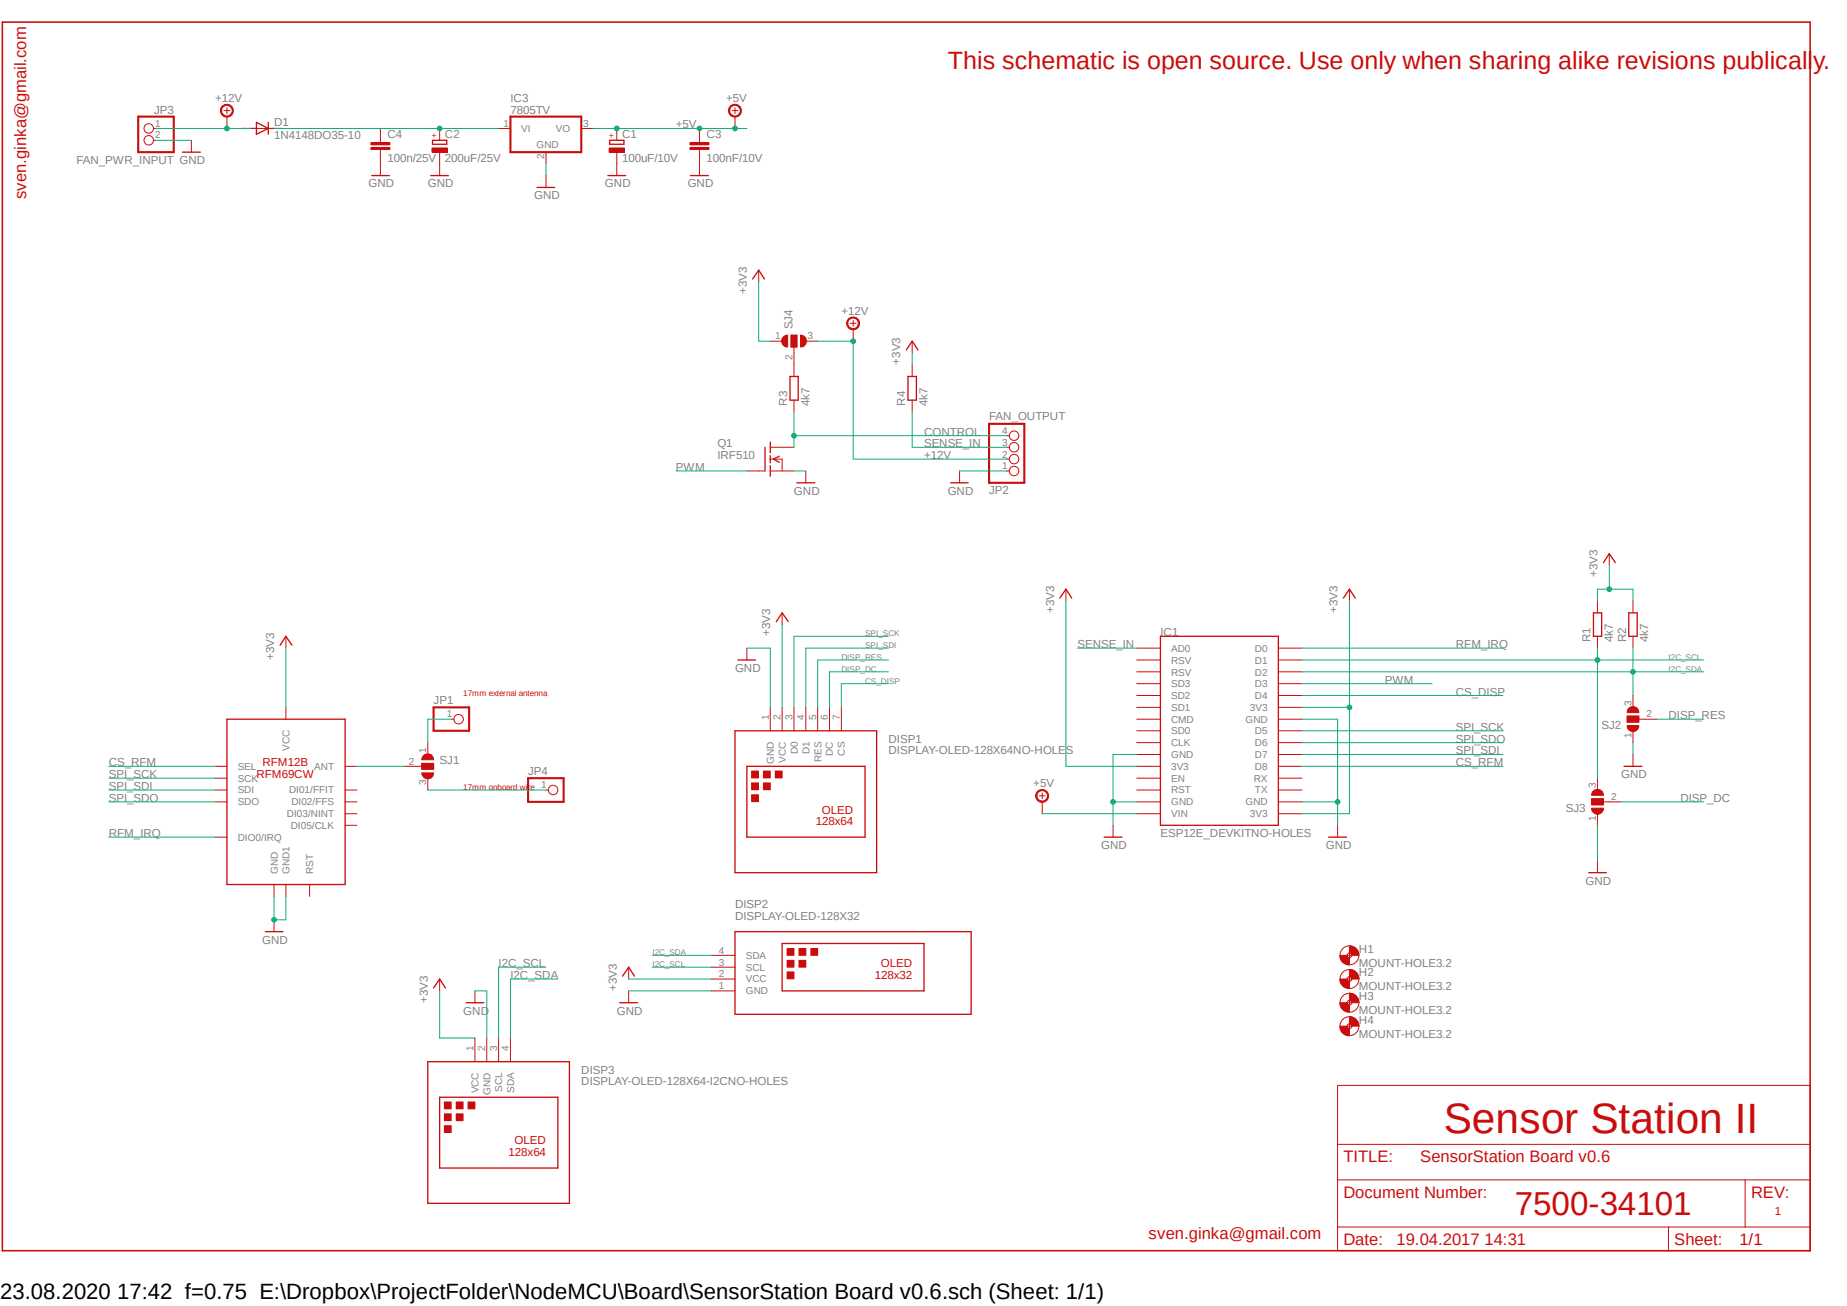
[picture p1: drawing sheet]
<svg xmlns="http://www.w3.org/2000/svg" width="297mm" height="210mm" viewBox="0 0 297 210" stroke-linecap="round" stroke-linejoin="round" font-family="sans-serif">
<path d="M0 3.3l297.1 198.2M297.1 3.3l-297.1 198.2" fill="none" stroke="#fff" stroke-width=".16"/>
<path d="M.4 3.6h290.7v197.5h-290.7z" fill="none" stroke="#c90d0c" stroke-width=".25"/>
<g fill="none" stroke="#c90d0c" stroke-width=".16">
<path d="M46 113.7v2M182.8 104.2h3.8M182.8 106.1h3.8M182.8 108h3.8M182.8 109.9h3.8M182.8 111.8h3.8M182.8 113.7h3.8M182.8 115.7h3.8M182.8 117.5h3.8M182.8 119.4h3.8M205.6 104.2h3.8M205.6 106.1h3.8"/>
<path d="M205.6 108h3.8M205.6 109.9h3.8M205.6 111.8h3.8M205.6 113.7h3.8M205.6 115.7h3.8M205.6 117.5h3.8M205.6 119.4h3.8M34.6 123.2h1.9M34.6 125.1h1.9M34.6 127h1.9M34.6 128.9h1.9M34.6 134.6h1.9"/>
<path d="M55.5 123.2h1.9M55.5 127h1.9M55.5 128.9h1.9M55.5 130.9h1.9M55.5 132.7h1.9M182.8 121.3h3.8M182.8 123.2h3.8M182.8 125.1h3.8M182.8 127h3.8M182.8 128.9h3.8M182.8 130.9h3.8M205.6 121.3h3.8"/>
<path d="M205.6 123.2h3.8M205.6 125.1h3.8M205.6 127h3.8M205.6 128.9h3.8M205.6 130.9h3.8M44.1 142.2v1.9M46 142.2v1.9M49.8 142.2v1.9M215.1 174.5h76v26.6h-76zM215.1 189.7h76M215.1 197.3h76M215.1 184h76"/>
<path d="M268.3 197.3v3.8M280.6 189.7v7.6"/>
</g>
<path d="M36.5 115.7h19v26.5h-19zM186.6 102.3h19v30.4h-19z" fill="none" stroke="#c90d0c" stroke-width=".21"/>
<path d="M67.8 124.3h1.9a.95 .95 0 0 1-.9 .9 .95 .95 0 0 1-1-.9z" fill-rule="evenodd" fill="#c90d0c"/>
<path d="M67.8 124.3h1.9a.95 .95 0 0 1-.9 .9 .95 .95 0 0 1-1-.9z" fill="none" stroke="#c90d0c" stroke-width=".16"/>
<path d="M68.2 121.4a.93 .93 0 0 1 1-.1 .93 .93 0 0 1 .5 .9h-1.9l.2-.5z" fill-rule="evenodd" fill="#c90d0c"/>
<path d="M66.9 123.2h.9M67.8 122.8h1.9v.9h-1.9zM68.2 121.4a.93 .93 0 0 1 1-.1 .93 .93 0 0 1 .5 .9h-1.9l.2-.5z" fill="none" stroke="#c90d0c" stroke-width=".16"/>
<path d="M67.9 122.8h1.8v.9h-1.8z" fill-rule="evenodd" fill="#c90d0c"/>
<g fill="none" stroke="#c90d0c" stroke-width=".16">
<path d="M68.8 119.4v1.9M72.6 115.7h.4M123.9 113.7v3.8M125.8 113.7v3.8M127.7 113.7v3.8M129.6 113.7v3.8M131.5 113.7v3.8M133.4 113.7v3.8M135.3 113.7v3.8M65 123.2h1.9M67.9 122.8h1.8v.9h-1.8zM68.8 125.1v1.9"/>
<circle cx="73.7" cy="115.7" r=".76"/>
</g>
<path d="M69.7 113.7h5.7v3.8h-5.7z" fill="none" stroke="#c90d0c" stroke-width=".34"/>
<path d="M118.2 117.5h22.8v22.8h-22.8zM120.1 123.2h19v11.4h-19z" fill="none" stroke="#c90d0c" stroke-width=".21"/>
<path d="M120.9 124h1.1v1.1h-1.1z" fill-rule="evenodd" fill="#c90d0c"/>
<path d="M120.9 124h1.1v1.1h-1.1z" fill="none" stroke="#c90d0c" stroke-width=".16"/>
<path d="M122.8 124h1.1v1.1h-1.1z" fill-rule="evenodd" fill="#c90d0c"/>
<path d="M122.8 124h1.1v1.1h-1.1z" fill="none" stroke="#c90d0c" stroke-width=".16"/>
<path d="M120.9 125.9h1.1v1.1h-1.1z" fill-rule="evenodd" fill="#c90d0c"/>
<path d="M120.9 125.9h1.1v1.1h-1.1z" fill="none" stroke="#c90d0c" stroke-width=".16"/>
<path d="M124.7 124h1.1v1.1h-1.1z" fill-rule="evenodd" fill="#c90d0c"/>
<path d="M124.7 124h1.1v1.1h-1.1z" fill="none" stroke="#c90d0c" stroke-width=".16"/>
<path d="M120.9 127.8h1.1v1.1h-1.1z" fill-rule="evenodd" fill="#c90d0c"/>
<path d="M120.9 127.8h1.1v1.1h-1.1z" fill="none" stroke="#c90d0c" stroke-width=".16"/>
<path d="M122.8 125.9h1.1v1.1h-1.1z" fill-rule="evenodd" fill="#c90d0c"/>
<path d="M122.8 125.9h1.1v1.1h-1.1zM114.4 159.3h3.8M114.4 157.4h3.8M114.4 153.6h3.8M114.4 155.5h3.8" fill="none" stroke="#c90d0c" stroke-width=".16"/>
<path d="M118.2 149.8h38v13.3h-38zM125.8 151.7h22.8v7.6h-22.8z" fill="none" stroke="#c90d0c" stroke-width=".21"/>
<path d="M126.6 152.5h1.1v1.1h-1.1z" fill-rule="evenodd" fill="#c90d0c"/>
<path d="M126.6 152.5h1.1v1.1h-1.1z" fill="none" stroke="#c90d0c" stroke-width=".16"/>
<path d="M128.5 152.5h1.1v1.1h-1.1z" fill-rule="evenodd" fill="#c90d0c"/>
<path d="M128.5 152.5h1.1v1.1h-1.1z" fill="none" stroke="#c90d0c" stroke-width=".16"/>
<path d="M126.6 154.4h1.1v1.1h-1.1z" fill-rule="evenodd" fill="#c90d0c"/>
<path d="M126.6 154.4h1.1v1.1h-1.1z" fill="none" stroke="#c90d0c" stroke-width=".16"/>
<path d="M130.4 152.5h1.1v1.1h-1.1z" fill-rule="evenodd" fill="#c90d0c"/>
<path d="M130.4 152.5h1.1v1.1h-1.1z" fill="none" stroke="#c90d0c" stroke-width=".16"/>
<path d="M126.6 156.3h1.1v1.1h-1.1z" fill-rule="evenodd" fill="#c90d0c"/>
<path d="M126.6 156.3h1.1v1.1h-1.1z" fill="none" stroke="#c90d0c" stroke-width=".16"/>
<path d="M128.5 154.4h1.1v1.1h-1.1z" fill-rule="evenodd" fill="#c90d0c"/>
<path d="M256.9 96.6v2M262.6 96.6v2M256.9 102.3v1.9M262.6 102.3v1.9M128.5 154.4h1.1v1.1h-1.1z" fill="none" stroke="#c90d0c" stroke-width=".16"/>
<path d="M256.2 98.6h1.4v3.7h-1.4zM261.9 98.6h1.4v3.7h-1.4z" fill="none" stroke="#c90d0c" stroke-width=".21"/>
<path d="M217 152.1a1.52 1.52 0 0 1 1.5 1.5h-1.1l-.1-.1-.3-.3z" fill-rule="evenodd" fill="#c90d0c"/>
<path d="M217 152.1a1.52 1.52 0 0 1 1.5 1.5h-1.1l-.1-.1-.3-.3z" fill="none" stroke="#c90d0c" stroke-width=".16"/>
<path d="M215.5 153.6h1.1l.1 .2 .3 .2v1.2a1.45 1.45 0 0 1-1.5-1.6z" fill-rule="evenodd" fill="#c90d0c"/>
<g fill="none" stroke="#c90d0c" stroke-width=".16">
<path d="M215.5 153.6h1.1l.1 .2 .3 .2v1.2a1.45 1.45 0 0 1-1.5-1.6zM216.6 153.6h.8M217 153.2v.8"/>
<circle cx="217" cy="153.6" r="1.53"/>
<circle cx="217" cy="153.6" r=".38"/>
</g>
<path d="M217 155.9a1.52 1.52 0 0 1 1.5 1.5h-1.1l-.1-.2-.3-.1z" fill-rule="evenodd" fill="#c90d0c"/>
<path d="M217 155.9a1.52 1.52 0 0 1 1.5 1.5h-1.1l-.1-.2-.3-.1z" fill="none" stroke="#c90d0c" stroke-width=".16"/>
<path d="M215.5 157.4h1.1l.2 .4h.2v1.2a1.45 1.45 0 0 1-1.5-1.6z" fill-rule="evenodd" fill="#c90d0c"/>
<g fill="none" stroke="#c90d0c" stroke-width=".16">
<path d="M215.5 157.4h1.1l.2 .4h.2v1.2a1.45 1.45 0 0 1-1.5-1.6zM216.6 157.4h.8M217 157.1v.7"/>
<circle cx="217" cy="157.4" r="1.53"/>
<circle cx="217" cy="157.4" r=".38"/>
</g>
<path d="M217 159.7a1.52 1.52 0 0 1 1.5 1.5h-1.1l-.1-.2-.3-.1z" fill-rule="evenodd" fill="#c90d0c"/>
<path d="M217 159.7a1.52 1.52 0 0 1 1.5 1.5h-1.1l-.1-.2-.3-.1z" fill="none" stroke="#c90d0c" stroke-width=".16"/>
<path d="M215.5 161.2h1.1l.2 .3 .2 .1v1.1a1.45 1.45 0 0 1-1.5-1.5z" fill-rule="evenodd" fill="#c90d0c"/>
<g fill="none" stroke="#c90d0c" stroke-width=".16">
<path d="M215.5 161.2h1.1l.2 .3 .2 .1v1.1a1.45 1.45 0 0 1-1.5-1.5zM216.6 161.2h.8M217 160.9v.7"/>
<circle cx="217" cy="161.2" r="1.53"/>
<circle cx="217" cy="161.2" r=".38"/>
</g>
<path d="M217 163.5a1.6 1.6 0 0 1 1.5 1.5h-1.1l-.1-.2-.3-.2z" fill-rule="evenodd" fill="#c90d0c"/>
<path d="M217 163.5a1.6 1.6 0 0 1 1.5 1.5h-1.1l-.1-.2-.3-.2z" fill="none" stroke="#c90d0c" stroke-width=".16"/>
<path d="M215.5 165h1.1l.1 .2 .3 .2v1.1a1.45 1.45 0 0 1-1.5-1.5z" fill-rule="evenodd" fill="#c90d0c"/>
<g fill="none" stroke="#c90d0c" stroke-width=".16">
<path d="M215.5 165h1.1l.1 .2 .3 .2v1.1a1.45 1.45 0 0 1-1.5-1.5zM216.6 165h.8M217 164.6v.8"/>
<circle cx="217" cy="165" r="1.53"/>
<circle cx="217" cy="165" r=".38"/>
</g>
<path d="M261.8 114a.94 .94 0 0 1 1.1-.4 .94 .94 0 0 1 .6 1h-1.8z" fill-rule="evenodd" fill="#c90d0c"/>
<path d="M261.8 114a.94 .94 0 0 1 1.1-.4 .94 .94 0 0 1 .6 1h-1.8z" fill="none" stroke="#c90d0c" stroke-width=".16"/>
<path d="M261.7 116.7h1.8a.93 .93 0 0 1-.9 1 .93 .93 0 0 1-.9-1z" fill-rule="evenodd" fill="#c90d0c"/>
<path d="M261.7 116.7h1.8a.93 .93 0 0 1-.9 1 .93 .93 0 0 1-.9-1zM261.7 115.1h1.8v1h-1.8zM263.5 115.7h1" fill="none" stroke="#c90d0c" stroke-width=".16"/>
<path d="M261.7 115.2h1.8v.9h-1.8z" fill-rule="evenodd" fill="#c90d0c"/>
<path d="M261.7 115.2h1.8v.9h-1.8zM262.6 111.8v1.9M262.6 117.5v1.9M264.5 115.7h1.9" fill="none" stroke="#c90d0c" stroke-width=".16"/>
<path d="M256.1 127.3a.98 .98 0 0 1 1.1-.3 .98 .98 0 0 1 .7 .9h-2z" fill-rule="evenodd" fill="#c90d0c"/>
<path d="M256.1 127.3a.98 .98 0 0 1 1.1-.3 .98 .98 0 0 1 .7 .9h-2z" fill="none" stroke="#c90d0c" stroke-width=".16"/>
<path d="M255.9 130h2a.95 .95 0 0 1-1 1 .95 .95 0 0 1-1-1z" fill-rule="evenodd" fill="#c90d0c"/>
<path d="M255.9 128.4h2v1h-2zM255.9 130h2a.95 .95 0 0 1-1 1 .95 .95 0 0 1-1-1zM257.9 128.9h.9" fill="none" stroke="#c90d0c" stroke-width=".16"/>
<path d="M255.9 128.5h1.9v.9h-1.9z" fill-rule="evenodd" fill="#c90d0c"/>
<g fill="none" stroke="#c90d0c" stroke-width=".16">
<path d="M127.7 58.6v1.9M120.1 75.7h2.9M123.9 75.7h3.8M123.9 73.8h1.9v1.9M123.9 71.9h3.8M127.7 64.3v2M161.9 75.7h.4M161.9 73.8h.4M161.9 71.9h.4M161.9 70.1h.4M255.9 128.5h1.9v.9h-1.9zM256.9 125.1v1.9"/>
<path d="M256.9 130.9v1.8M258.8 128.9h1.9"/>
<circle cx="163.1" cy="70.1" r=".76"/>
<circle cx="163.1" cy="75.7" r=".76"/>
<circle cx="163.1" cy="73.8" r=".76"/>
<circle cx="163.1" cy="71.9" r=".76"/>
</g>
<path d="M123 71.9v3.8M123.9 71.1v1.7M123.9 73.3v1.1M123.9 74.9v1.7M125.3 73.4l-.9 .4 .9 .5M127 60.5h1.4v3.8h-1.4z" fill="none" stroke="#c90d0c" stroke-width=".21"/>
<path d="M159 68.2h5.7v9.4h-5.7z" fill="none" stroke="#c90d0c" stroke-width=".34"/>
<path d="M128.7 53.9a.95 .95 0 0 1 1 .9 .95 .95 0 0 1-1 1z" fill-rule="evenodd" fill="#c90d0c"/>
<path d="M128.7 53.9a.95 .95 0 0 1 1 .9 .95 .95 0 0 1-1 1z" fill="none" stroke="#c90d0c" stroke-width=".16"/>
<path d="M125.9 54.3l.2-.2 .6-.2v1.9a.95 .95 0 0 1-.8-1.5z" fill-rule="evenodd" fill="#c90d0c"/>
<path d="M125.9 54.3l.2-.2 .6-.2v1.9a.95 .95 0 0 1-.8-1.5zM127.2 53.9h.9v1.9h-.9zM127.7 55.8v.9" fill="none" stroke="#c90d0c" stroke-width=".16"/>
<path d="M127.2 53.9h.9v1.9h-.9z" fill-rule="evenodd" fill="#c90d0c"/>
<g fill="none" stroke="#c90d0c" stroke-width=".16">
<path d="M24.7 20.7h.4M24.7 22.6h.4M80.2 20.7h1.9M87.8 24.5v1.8M93.5 20.7h1.9M123.9 54.9h1.9M127.2 53.9h.9v1.9h-.9zM127.7 56.7v1.9M129.6 54.9h1.9M146.7 58.6v1.9M146.7 64.3v2"/>
<circle cx="23.9" cy="20.7" r=".76"/>
<circle cx="23.9" cy="22.6" r=".76"/>
</g>
<path d="M98 22.6h2.3v.6h-2.3zM146 60.5h1.4v3.8h-1.4z" fill="none" stroke="#c90d0c" stroke-width=".21"/>
<path d="M22.2 18.8h5.7v5.7h-5.7zM82.1 18.8h11.4v5.7h-11.4z" fill="none" stroke="#c90d0c" stroke-width=".34"/>
<path d="M98 23.8h2.4v.7h-2.4z" fill-rule="evenodd" fill="#c90d0c"/>
<path d="M98 23.8h2.4v.7h-2.4zM99.2 20.7v1.9M99.2 24.5v1.8" fill="none" stroke="#c90d0c" stroke-width=".16"/>
<path d="M69.6 22.6h2.2v.6h-2.2z" fill="none" stroke="#c90d0c" stroke-width=".21"/>
<path d="M69.5 23.8h2.4v.7h-2.4z" fill-rule="evenodd" fill="#c90d0c"/>
<g fill="none" stroke="#c90d0c" stroke-width=".16">
<path d="M117.7 17.8h1M118.2 17.3v1M30.8 22.6v1.9M40.3 20.7h3.8M59.6 23.7h3.1v.3h-3.1zM59.6 22.9h3.1v.4h-3.1zM61.2 20.7v2.2M61.2 24.1v4.1M69.5 23.8h2.4v.7h-2.4zM70.7 20.7v1.9M70.7 24.5v3.7M87.8 28.2v1.9"/>
<path d="M99.2 26.3v1.9M111 23.7h3v.3h-3zM111 22.9h3v.4h-3zM112.5 20.7v2.2M112.5 24.1v4.1M129.6 75.7v1.9M154.3 75.7v1.9M215.1 132.7v1.9M256.9 138.4v1.9M262.6 121.3v1.9M44.1 147.9v1.9M101.1 159.3v1.9"/>
</g>
<g fill="none" stroke="#c90d0c" stroke-width=".21">
<path d="M41.2 19.7l1.9 1-1.9 .9zM43.1 19.7v1.9M29.3 24.5h2.9M59.8 28.2h2.8M69.3 28.2h2.8M86.4 30.1h2.8M97.7 28.2h2.9M111 28.2h2.9M128.1 77.6h2.9M152.9 77.6h2.8M213.7 134.6h2.8M261.2 123.2h2.8"/>
<path d="M42.7 149.8h2.8M255.5 140.3h2.8M99.7 161.2h2.8"/>
</g>
<path d="M59.6 23.9h3.1M59.6 23.1h3.1M111 23.9h3M111 23.1h3" fill="none" stroke="#c90d0c" stroke-width=".34"/>
<path d="M117.5 17a1.05 1.05 0 0 1 1.6 .3 1.05 1.05 0 0 1-.7 1.5 1.05 1.05 0 0 1-1.3-1h.2a.84 .84 0 0 1 1.1-.8 .84 .84 0 0 1 .5 1.2 .84 .84 0 0 1-1.3 .2l-.2-.2-.1-.4h-.2l.1-.4z" fill-rule="evenodd" fill="#c90d0c"/>
<path d="M117.5 17a1.05 1.05 0 0 1 1.6 .3 1.05 1.05 0 0 1-.7 1.5 1.05 1.05 0 0 1-1.3-1h.2a.84 .84 0 0 1 1.1-.8 .84 .84 0 0 1 .5 1.2 .84 .84 0 0 1-1.3 .2l-.2-.2-.1-.4h-.2l.1-.4zM118.2 18.8v1.9M167.1 128h1M167.6 127.5v.9" fill="none" stroke="#c90d0c" stroke-width=".16"/>
<path d="M166.9 127.2a1.05 1.05 0 0 1 1.6 .3 1.05 1.05 0 0 1-.7 1.5 1.05 1.05 0 0 1-1.3-1h.3a.86 .86 0 0 1 1.2-.7 .86 .86 0 0 1 .2 1.4 .86 .86 0 0 1-1.4-.4v-.3h-.3l.1-.4z" fill-rule="evenodd" fill="#c90d0c"/>
<path d="M36 17.8h1M36.5 17.3v1M166.9 127.2a1.05 1.05 0 0 1 1.6 .3 1.05 1.05 0 0 1-.7 1.5 1.05 1.05 0 0 1-1.3-1h.3a.86 .86 0 0 1 1.2-.7 .86 .86 0 0 1 .2 1.4 .86 .86 0 0 1-1.4-.4v-.3h-.3l.1-.4zM167.6 128.9v2" fill="none" stroke="#c90d0c" stroke-width=".16"/>
<path d="M35.8 17a1.05 1.05 0 0 1 1.6 .3 1.05 1.05 0 0 1-.7 1.5 1.05 1.05 0 0 1-1.3-1h.2a.84 .84 0 0 1 1.1-.8 .84 .84 0 0 1 .5 1.2 .84 .84 0 0 1-1.3 .2l-.2-.2-.1-.4h-.2l.1-.4z" fill-rule="evenodd" fill="#c90d0c"/>
<path d="M35.8 17a1.05 1.05 0 0 1 1.6 .3 1.05 1.05 0 0 1-.7 1.5 1.05 1.05 0 0 1-1.3-1h.2a.84 .84 0 0 1 1.1-.8 .84 .84 0 0 1 .5 1.2 .84 .84 0 0 1-1.3 .2l-.2-.2-.1-.4h-.2l.1-.4zM36.5 18.8v1.9M122 43.4v1.9M136.7 52h1M137.2 51.5v1M146.7 54.9v1.8M125.8 98.6v1.9M46 102.3v1.9M120.1 104.2v1.9M101.1 155.5v1.9" fill="none" stroke="#c90d0c" stroke-width=".16"/>
<path d="M121 44.9l1-1.5 .9 1.5M145.8 56.3l.9-1.4 .9 1.4M124.8 99.9l1-1.3 .9 1.3M45 103.8l1-1.5 .9 1.5M118.7 106.1h2.8M100.1 157l1-1.5 .9 1.5" fill="none" stroke="#c90d0c" stroke-width=".21"/>
<path d="M136.5 51.2a1.05 1.05 0 0 1 1.6 .3 1.05 1.05 0 0 1-.7 1.5 1.05 1.05 0 0 1-1.3-1h.2a.85 .85 0 0 1 1.2-.8 .85 .85 0 0 1 .3 1.3 .85 .85 0 0 1-1.4-.2l-.1-.3h-.2l.1-.4z" fill-rule="evenodd" fill="#c90d0c"/>
<g fill="none" stroke="#c90d0c" stroke-width=".16">
<path d="M136.5 51.2a1.05 1.05 0 0 1 1.6 .3 1.05 1.05 0 0 1-.7 1.5 1.05 1.05 0 0 1-1.3-1h.2a.85 .85 0 0 1 1.2-.8 .85 .85 0 0 1 .3 1.3 .85 .85 0 0 1-1.4-.2l-.1-.3h-.2l.1-.4zM137.2 53v1.9M171.4 94.7v1.9M217 94.7v1.9M258.8 89v1.9M87.8 127h.4M179 132.7v1.9M76.4 166.9v3.8M78.3 166.9v3.8M80.2 166.9v3.8M82.1 166.9v3.8"/>
<circle cx="88.9" cy="127" r=".76"/>
</g>
<path d="M170.4 96.2l1-1.5 .9 1.5M216 96.2l1-1.5 .9 1.5M257.9 90.5l.9-1.5 1 1.5M177.5 134.6h2.9M68.8 170.7h22.8v22.8h-22.8zM70.7 176.4h19v11.4h-19z" fill="none" stroke="#c90d0c" stroke-width=".21"/>
<path d="M84.9 125.1h5.7v3.8h-5.7z" fill="none" stroke="#c90d0c" stroke-width=".34"/>
<path d="M71.5 177.2h1.1v1.1h-1.1z" fill-rule="evenodd" fill="#c90d0c"/>
<path d="M71.5 177.2h1.1v1.1h-1.1z" fill="none" stroke="#c90d0c" stroke-width=".16"/>
<path d="M73.4 177.2h1.1v1.1h-1.1z" fill-rule="evenodd" fill="#c90d0c"/>
<path d="M73.4 177.2h1.1v1.1h-1.1z" fill="none" stroke="#c90d0c" stroke-width=".16"/>
<path d="M71.5 179.1h1.1v1.1h-1.1z" fill-rule="evenodd" fill="#c90d0c"/>
<path d="M71.5 179.1h1.1v1.1h-1.1z" fill="none" stroke="#c90d0c" stroke-width=".16"/>
<path d="M75.3 177.2h1.1v1.1h-1.1z" fill-rule="evenodd" fill="#c90d0c"/>
<path d="M75.3 177.2h1.1v1.1h-1.1z" fill="none" stroke="#c90d0c" stroke-width=".16"/>
<path d="M71.5 181h1.1v1.1h-1.1z" fill-rule="evenodd" fill="#c90d0c"/>
<path d="M71.5 181h1.1v1.1h-1.1z" fill="none" stroke="#c90d0c" stroke-width=".16"/>
<path d="M73.4 179.1h1.1v1.1h-1.1z" fill-rule="evenodd" fill="#c90d0c"/>
<path d="M70.7 157.4v1.9M76.4 159.3v1.9M73.4 179.1h1.1v1.1h-1.1z" fill="none" stroke="#c90d0c" stroke-width=".16"/>
<path d="M69.7 158.9l1-1.5 .9 1.5M75 161.2h2.8" fill="none" stroke="#c90d0c" stroke-width=".21"/>
<path d="M182.8 121.3h-3.8v7.6h3.8" fill="none" stroke="#0dab76" stroke-width=".16"/>
<circle cx="179" cy="128.9" r=".38" fill="#0dab76"/>
<g fill="none" stroke="#0dab76" stroke-width=".16">
<path d="M209.4 115.7h5.7v17M179 128.9v3.8M209.4 128.9h5.7"/>
<circle cx="179" cy="128.9" r=".38"/>
</g>
<circle cx="215.1" cy="128.9" r=".38" fill="#0dab76"/>
<g fill="none" stroke="#0dab76" stroke-width=".16">
<path d="M44.1 144.1v3.8h1.9v-3.8"/>
<circle cx="215.1" cy="128.9" r=".38"/>
</g>
<circle cx="44.1" cy="147.9" r=".38" fill="#0dab76"/>
<g fill="none" stroke="#0dab76" stroke-width=".16">
<path d="M25.1 22.6h5.7M87.8 26.3v1.9M127.7 75.7h1.9M154.3 75.7h7.6M72.6 115.7h-3.8v3.7M120.1 104.2h3.8v9.5M142.9 104.2h-13.3v9.5M142.9 109.9h-7.6v3.8M142.9 108h-9.5v5.7M209.4 104.2h32.3M209.4 119.4h32.3M209.4 111.8h32.3"/>
<path d="M209.4 108h64.6M262.6 104.2v3.8M262.6 119.4v1.9M17.5 128.9h17.1M17.5 134.6h17.1M17.5 123.2h17.1M17.5 127h17.1M57.4 123.2h7.6M68.8 127h19M209.4 123.2h32.3M209.4 121.3h32.3M256.9 132.7v5.7"/>
<path d="M260.7 128.9h13.3M76.4 159.3h1.9v7.6M101.1 159.3h13.3M104.9 153.6h9.5"/>
<circle cx="44.1" cy="147.9" r=".38"/>
</g>
<circle cx="262.6" cy="108" r=".38" fill="#0dab76"/>
<g fill="none" stroke="#0dab76" stroke-width=".16">
<path d="M209.4 106.1h64.6M256.9 104.2v1.9M262.6 108v3.8M89.7 157.4h-7.6v9.5M104.9 155.5h9.5"/>
<circle cx="262.6" cy="108" r=".38"/>
</g>
<circle cx="256.9" cy="106.1" r=".38" fill="#0dab76"/>
<g fill="none" stroke="#0dab76" stroke-width=".16">
<path d="M108.7 75.7h11.4M127.7 66.3v5.6M127.7 70.1h34.2M142.9 102.3h-15.2v11.4M142.9 106.1h-11.4v7.6M209.4 117.5h32.3M209.4 109.9h20.9M256.9 106.1v19M266.4 115.7h7.6M17.5 125.1h17.1M87.8 155.5h-7.6v11.4"/>
<circle cx="256.9" cy="106.1" r=".38"/>
</g>
<circle cx="127.7" cy="70.1" r=".38" fill="#0dab76"/>
<g fill="none" stroke="#0dab76" stroke-width=".16">
<path d="M131.5 54.9h5.7v18.9h24.7M146.7 66.3v5.6h15.2M173.3 104.2h9.5"/>
<circle cx="127.7" cy="70.1" r=".38"/>
</g>
<circle cx="137.2" cy="54.9" r=".38" fill="#0dab76"/>
<g fill="none" stroke="#0dab76" stroke-width=".16">
<path d="M25.1 20.7h15.2"/>
<circle cx="137.2" cy="54.9" r=".38"/>
</g>
<circle cx="36.5" cy="20.7" r=".38" fill="#0dab76"/>
<g fill="none" stroke="#0dab76" stroke-width=".16">
<path d="M95.4 20.7h24.7"/>
<circle cx="36.5" cy="20.7" r=".38"/>
</g>
<circle cx="99.2" cy="20.7" r=".38" fill="#0dab76"/>
<circle cx="99.2" cy="20.7" r=".38" fill="none" stroke="#0dab76" stroke-width=".16"/>
<circle cx="112.5" cy="20.7" r=".38" fill="#0dab76"/>
<circle cx="112.5" cy="20.7" r=".38" fill="none" stroke="#0dab76" stroke-width=".16"/>
<circle cx="118.2" cy="20.7" r=".38" fill="#0dab76"/>
<g fill="none" stroke="#0dab76" stroke-width=".16">
<path d="M61.2 20.7h19M167.6 130.9h15.2"/>
<circle cx="118.2" cy="20.7" r=".38"/>
</g>
<circle cx="70.7" cy="20.7" r=".38" fill="#0dab76"/>
<g fill="none" stroke="#0dab76" stroke-width=".16">
<path d="M44.1 20.7h17.1M122 45.3v9.6h1.9M146.7 56.7v1.9M256.9 96.6v-1.9h5.7v1.9M258.8 90.9v3.8M46 104.2v9.5M125.8 100.5v13.2M101.1 157.4h13.3"/>
<circle cx="70.7" cy="20.7" r=".38"/>
</g>
<circle cx="258.8" cy="94.7" r=".38" fill="#0dab76"/>
<g fill="none" stroke="#0dab76" stroke-width=".16">
<path d="M209.4 113.7h7.6v17.2h-7.6"/>
<circle cx="258.8" cy="94.7" r=".38"/>
</g>
<circle cx="217" cy="113.7" r=".38" fill="#0dab76"/>
<g fill="none" stroke="#0dab76" stroke-width=".16">
<path d="M171.4 96.6v26.6h11.4M217 96.6v17.1M70.7 159.3v7.6h5.7"/>
<circle cx="217" cy="113.7" r=".38"/>
</g>
<text font-size="6.8" fill="#c90d0c" x="232.2" y="182.1">Sensor Station II</text>
<text font-size="5.3" fill="#c90d0c" x="243.6" y="195.4">7500-34101</text>
<text font-size="4" fill="#c90d0c" x="152.4" y="11.1">This schematic is open source. Use only when sharing alike revisions publically.</text>
<text font-size="3.6" x="0" y="208.9">23.08.2020 17:42 f=0.75 E:\Dropbox\ProjectFolder\NodeMCU\Board\SensorStation Board v0.6.sch (Sheet: 1/1)</text>
<g font-size="2.7" fill="#c90d0c">
<text x="4.2" y="32" transform="rotate(-90 4.2 32)">sven.ginka@gmail.com</text>
<text x="216" y="186.9">TITLE:</text>
<text x="228.4" y="186.9">SensorStation Board v0.6</text>
<text x="216" y="192.6">Document Number:</text>
<text x="281.6" y="192.6">REV:</text>
<text x="184.7" y="199.2">sven.ginka@gmail.com</text>
<text x="216" y="200.2">Date:</text>
<text x="224.6" y="200.2">19.04.2017 14:31</text>
<text x="269.2" y="200.2">Sheet:</text>
<text x="279.7" y="200.2">1/1</text>
</g>
<g font-size="1.9" fill="#808080">
<text x="34.6" y="16.4">+12V</text>
<text x="82.1" y="16.4">IC3</text>
<text x="116.8" y="16.4">+5V</text>
<text x="24.8" y="18.3">JP3</text>
<text x="44.1" y="22.4">1N4148DO35-10</text>
<text x="44.1" y="20.3">D1</text>
<text x="62.3" y="22.3">C4</text>
<text x="71.5" y="22.2">C2</text>
<text x="82.1" y="18.3">7805TV</text>
<text x="100" y="22.2">C1</text>
<text x="108.7" y="20.7">+5V</text>
<text x="113.6" y="22.3">C3</text>
<text x="12.3" y="26.3">FAN_PWR_INPUT GND</text>
<text x="62.3" y="26.1">100n/25V</text>
<text x="71.5" y="26">200uF/25V</text>
<text x="100" y="26">100uF/10V</text>
<text x="113.6" y="26.1">100nF/10V</text>
<text x="59.3" y="30.1">GND</text>
<text x="68.8" y="30.1">GND</text>
<text x="85.9" y="32">GND</text>
<text x="97.3" y="30.1">GND</text>
<text x="110.6" y="30.1">GND</text>
<text x="120.1" y="47.2" transform="rotate(-90 120.1 47.2)">+3V3</text>
<text x="127.4" y="53" transform="rotate(-90 127.4 53)">SJ4</text>
<text x="135.3" y="50.6">+12V</text>
<text x="144.8" y="58.6" transform="rotate(-90 144.8 58.6)">+3V3</text>
<text x="126.6" y="65.3" transform="rotate(-90 126.6 65.3)">R3</text>
<text x="130.2" y="65.3" transform="rotate(-90 130.2 65.3)">4k7</text>
<text x="145.6" y="65.3" transform="rotate(-90 145.6 65.3)">R4</text>
<text x="149.1" y="65.3" transform="rotate(-90 149.1 65.3)">4k7</text>
<text x="115.4" y="71.9">Q1</text>
<text x="148.6" y="70.1">CONTROL</text>
<text x="148.6" y="71.9">SENSE_IN</text>
<text x="159" y="67.6">FAN_OUTPUT</text>
<text x="108.7" y="75.7">PWM</text>
<text x="115.4" y="73.8">IRF510</text>
<text x="148.6" y="73.8">+12V</text>
<text x="127.7" y="79.5">GND</text>
<text x="152.4" y="79.5">GND</text>
<text x="159" y="79.4">JP2</text>
<text x="256.9" y="92.8" transform="rotate(-90 256.9 92.8)">+3V3</text>
<text x="169.5" y="98.6" transform="rotate(-90 169.5 98.6)">+3V3</text>
<text x="215.1" y="98.6" transform="rotate(-90 215.1 98.6)">+3V3</text>
<text x="44.1" y="106.1" transform="rotate(-90 44.1 106.1)">+3V3</text>
<text x="123.9" y="102.3" transform="rotate(-90 123.9 102.3)">+3V3</text>
<text x="173.3" y="104.2">SENSE_IN</text>
<text x="186.6" y="102.3">IC1</text>
<text x="234.1" y="104.2">RFM_IRQ</text>
<text x="255.8" y="103.3" transform="rotate(-90 255.8 103.3)">R1</text>
<text x="259.4" y="103.3" transform="rotate(-90 259.4 103.3)">4k7</text>
<text x="261.5" y="103.3" transform="rotate(-90 261.5 103.3)">R2</text>
<text x="265" y="103.3" transform="rotate(-90 265 103.3)">4k7</text>
<text x="69.7" y="113.3">JP1</text>
<text x="118.2" y="108">GND</text>
<text x="222.7" y="109.9">PWM</text>
<text x="234.1" y="111.8">CS_DISP</text>
<text x="142.9" y="119.4">DISP1</text>
<text x="234.1" y="119.4">SPI_SDO</text>
<text x="234.1" y="117.5">SPI_SCK</text>
<text x="257.5" y="117.2">SJ2</text>
<text x="268.3" y="115.7">DISP_RES</text>
<text x="17.5" y="123.2">CS_RFM</text>
<text x="17.5" y="125.1">SPI_SCK</text>
<text x="70.7" y="122.9">SJ1</text>
<text x="84.9" y="124.7">JP4</text>
<text x="142.9" y="121.3">DISPLAY-OLED-128X64NO-HOLES</text>
<text x="234.1" y="123.2">CS_RFM</text>
<text x="234.1" y="121.3">SPI_SDI</text>
<text x="260.7" y="125.1">GND</text>
<text x="17.5" y="128.9">SPI_SDO</text>
<text x="17.5" y="127">SPI_SDI</text>
<text x="166.2" y="126.6">+5V</text>
<text x="251.8" y="130.5">SJ3</text>
<text x="270.2" y="128.9">DISP_DC</text>
<text x="17.5" y="134.6">RFM_IRQ</text>
<text x="177.1" y="136.5">GND</text>
<text x="186.6" y="134.6">ESP12E_DEVKITNO-HOLES</text>
<text x="213.2" y="136.5">GND</text>
<text x="255" y="142.2">GND</text>
<text x="118.2" y="147.9">DISPLAY-OLED-128X32</text>
<text x="118.2" y="146">DISP2</text>
<text x="42.2" y="151.7">GND</text>
<text x="80.2" y="155.5">I2C_SCL</text>
<text x="218.5" y="155.5">MOUNT-HOLE3.2</text>
<text x="218.5" y="153.2">H1</text>
<text x="68.8" y="161.2" transform="rotate(-90 68.8 161.2)">+3V3</text>
<text x="82.1" y="157.4">I2C_SDA</text>
<text x="99.2" y="159.3" transform="rotate(-90 99.2 159.3)">+3V3</text>
<text x="218.5" y="159.3">MOUNT-HOLE3.2</text>
<text x="218.5" y="157">H2</text>
<text x="218.5" y="160.8">H3</text>
<text x="74.5" y="163.2">GND</text>
<text x="99.2" y="163.2">GND</text>
<text x="218.5" y="163.1">MOUNT-HOLE3.2</text>
<text x="218.5" y="166.9">MOUNT-HOLE3.2</text>
<text x="218.5" y="164.6">H4</text>
<text x="93.5" y="172.6">DISP3</text>
<text x="93.5" y="174.5">DISPLAY-OLED-128X64-I2CNO-HOLES</text>
</g>
<g font-size="1.9" fill="#c90d0c">
<text x="41.2" y="125.1">RFM69CW</text>
<text x="42.2" y="123.1">RFM12B</text>
<text x="132.2" y="130.9">OLED</text>
<text x="131.2" y="132.7">128x64</text>
<text x="141.6" y="155.5">OLED</text>
<text x="140.7" y="157.4">128x32</text>
<text x="81.8" y="185.9">128x64</text>
<text x="82.8" y="184">OLED</text>
<text x="285.4" y="195.4">1</text>
</g>
<g font-size="1.6" fill="#808080">
<text x="24.9" y="20.4">1</text>
<text x="24.9" y="22.3">2</text>
<text x="80.9" y="20.4">1</text>
<text x="83.8" y="21.2">VI</text>
<text x="86.3" y="23.9">GND</text>
<text x="89.4" y="21.2">VO</text>
<text x="93.8" y="20.4">3</text>
<text x="87.5" y="25.6" transform="rotate(-90 87.5 25.6)">2</text>
<text x="124.6" y="54.6">1</text>
<text x="127.4" y="57.9" transform="rotate(-90 127.4 57.9)">2</text>
<text x="129.8" y="54.6">3</text>
<text x="161.2" y="71.7">3</text>
<text x="161.2" y="69.8">4</text>
<text x="161.2" y="75.5">1</text>
<text x="161.2" y="73.6">2</text>
<text x="188.3" y="104.8">AD0</text>
<text x="188.3" y="106.7">RSV</text>
<text x="201.8" y="104.8">D0</text>
<text x="201.8" y="106.7">D1</text>
<text x="188.3" y="108.6">RSV</text>
<text x="188.3" y="110.5">SD3</text>
<text x="188.3" y="112.4">SD2</text>
<text x="201.8" y="108.6">D2</text>
<text x="201.8" y="110.5">D3</text>
<text x="201.8" y="112.4">D4</text>
<text x="262.3" y="113.5" transform="rotate(-90 262.3 113.5)">3</text>
<text x="71.8" y="115.4">1</text>
<text x="123.6" y="115.8" transform="rotate(-90 123.6 115.8)">1</text>
<text x="125.5" y="115.8" transform="rotate(-90 125.5 115.8)">2</text>
<text x="127.4" y="115.8" transform="rotate(-90 127.4 115.8)">3</text>
<text x="129.3" y="115.8" transform="rotate(-90 129.3 115.8)">4</text>
<text x="131.2" y="115.8" transform="rotate(-90 131.2 115.8)">5</text>
<text x="133.1" y="115.8" transform="rotate(-90 133.1 115.8)">6</text>
<text x="135" y="115.8" transform="rotate(-90 135 115.8)">7</text>
<text x="188.3" y="114.3">SD1</text>
<text x="188.3" y="116.2">CMD</text>
<text x="188.3" y="118.1">SD0</text>
<text x="200.3" y="116.2">GND</text>
<text x="201" y="114.3">3V3</text>
<text x="201.8" y="118.1">D5</text>
<text x="262.3" y="118.7" transform="rotate(-90 262.3 118.7)">1</text>
<text x="264.8" y="115.4">2</text>
<text x="38.2" y="123.8">SEL</text>
<text x="38.2" y="125.7">SCK</text>
<text x="46.6" y="120.7" transform="rotate(-90 46.6 120.7)">VCC</text>
<text x="50.5" y="123.8">ANT</text>
<text x="65.7" y="123">2</text>
<text x="68.5" y="121.1" transform="rotate(-90 68.5 121.1)">1</text>
<text x="124.5" y="122.9" transform="rotate(-90 124.5 122.9)">GND</text>
<text x="126.4" y="122.6" transform="rotate(-90 126.4 122.6)">VCC</text>
<text x="128.3" y="121.3" transform="rotate(-90 128.3 121.3)">D0</text>
<text x="130.2" y="121.3" transform="rotate(-90 130.2 121.3)">D1</text>
<text x="132.1" y="122.6" transform="rotate(-90 132.1 122.6)">RES</text>
<text x="133.9" y="121.6" transform="rotate(-90 133.9 121.6)">DC</text>
<text x="135.8" y="121.5" transform="rotate(-90 135.8 121.5)">CS</text>
<text x="188.3" y="120">CLK</text>
<text x="188.3" y="121.9">GND</text>
<text x="188.3" y="123.8">3V3</text>
<text x="188.3" y="125.7">EN</text>
<text x="201.6" y="125.7">RX</text>
<text x="201.8" y="120">D6</text>
<text x="201.8" y="121.9">D7</text>
<text x="201.8" y="123.8">D8</text>
<text x="38.2" y="127.6">SDI</text>
<text x="38.2" y="129.5">SDO</text>
<text x="46.1" y="131.4">DI03/NINT</text>
<text x="46.5" y="127.6">DI01/FFIT</text>
<text x="46.9" y="129.5">DI02/FFS</text>
<text x="68.5" y="126.3" transform="rotate(-90 68.5 126.3)">3</text>
<text x="87" y="126.8">1</text>
<text x="188.3" y="127.6">RST</text>
<text x="188.3" y="129.5">GND</text>
<text x="188.3" y="131.4">VIN</text>
<text x="200.3" y="129.5">GND</text>
<text x="201" y="131.4">3V3</text>
<text x="201.8" y="127.6">TX</text>
<text x="256.6" y="132" transform="rotate(-90 256.6 132)">1</text>
<text x="256.6" y="126.8" transform="rotate(-90 256.6 126.8)">3</text>
<text x="259.1" y="128.7">2</text>
<text x="38.2" y="135.2">DIO0/IRQ</text>
<text x="46.8" y="133.3">DI05/CLK</text>
<text x="44.7" y="140.5" transform="rotate(-90 44.7 140.5)">GND</text>
<text x="46.6" y="140.5" transform="rotate(-90 46.6 140.5)">GND1</text>
<text x="50.3" y="140.5" transform="rotate(-90 50.3 140.5)">RST</text>
<text x="115.6" y="153.4">4</text>
<text x="115.6" y="155.3">3</text>
<text x="119.9" y="154.2">SDA</text>
<text x="115.6" y="159">1</text>
<text x="115.6" y="157.2">2</text>
<text x="119.9" y="159.9">GND</text>
<text x="119.9" y="158">VCC</text>
<text x="119.9" y="156.1">SCL</text>
<text x="76.1" y="169" transform="rotate(-90 76.1 169)">1</text>
<text x="78" y="169" transform="rotate(-90 78 169)">2</text>
<text x="79.9" y="169" transform="rotate(-90 79.9 169)">3</text>
<text x="81.8" y="169" transform="rotate(-90 81.8 169)">4</text>
<text x="77" y="175.8" transform="rotate(-90 77 175.8)">VCC</text>
<text x="78.9" y="176" transform="rotate(-90 78.9 176)">GND</text>
<text x="80.8" y="175.6" transform="rotate(-90 80.8 175.6)">SCL</text>
<text x="82.7" y="175.7" transform="rotate(-90 82.7 175.7)">SDA</text>
</g>
<g font-size="1.3" fill="#c90d0c">
<text x="70.2" y="22.2" transform="rotate(-90 70.2 22.2)">+</text>
<text x="98.8" y="22.2" transform="rotate(-90 98.8 22.2)">+</text>
<text x="74.5" y="111.8">17mm external antenna</text>
<text x="74.5" y="127">17mm onboard wire</text>
</g>
<g font-size="1.3" fill="#808080">
<text x="135.3" y="106.1">DISP_RES</text>
<text x="139.1" y="104.2">SPI_SDI</text>
<text x="139.1" y="102.3">SPI_SCK</text>
<text x="268.3" y="106.1">I2C_SCL</text>
<text x="135.3" y="108">DISP_DC</text>
<text x="139.1" y="109.9">CS_DISP</text>
<text x="268.3" y="108">I2C_SDA</text>
<text x="104.9" y="153.6">I2C_SDA</text>
<text x="104.9" y="155.5">I2C_SCL</text>
</g>
<g font-size=".4" fill="#ffba08">
<text x="39" y="20.8">SpiceOrder 1</text>
<text x="42.8" y="20.8">SpiceOrder 2</text>
</g>
</svg>
